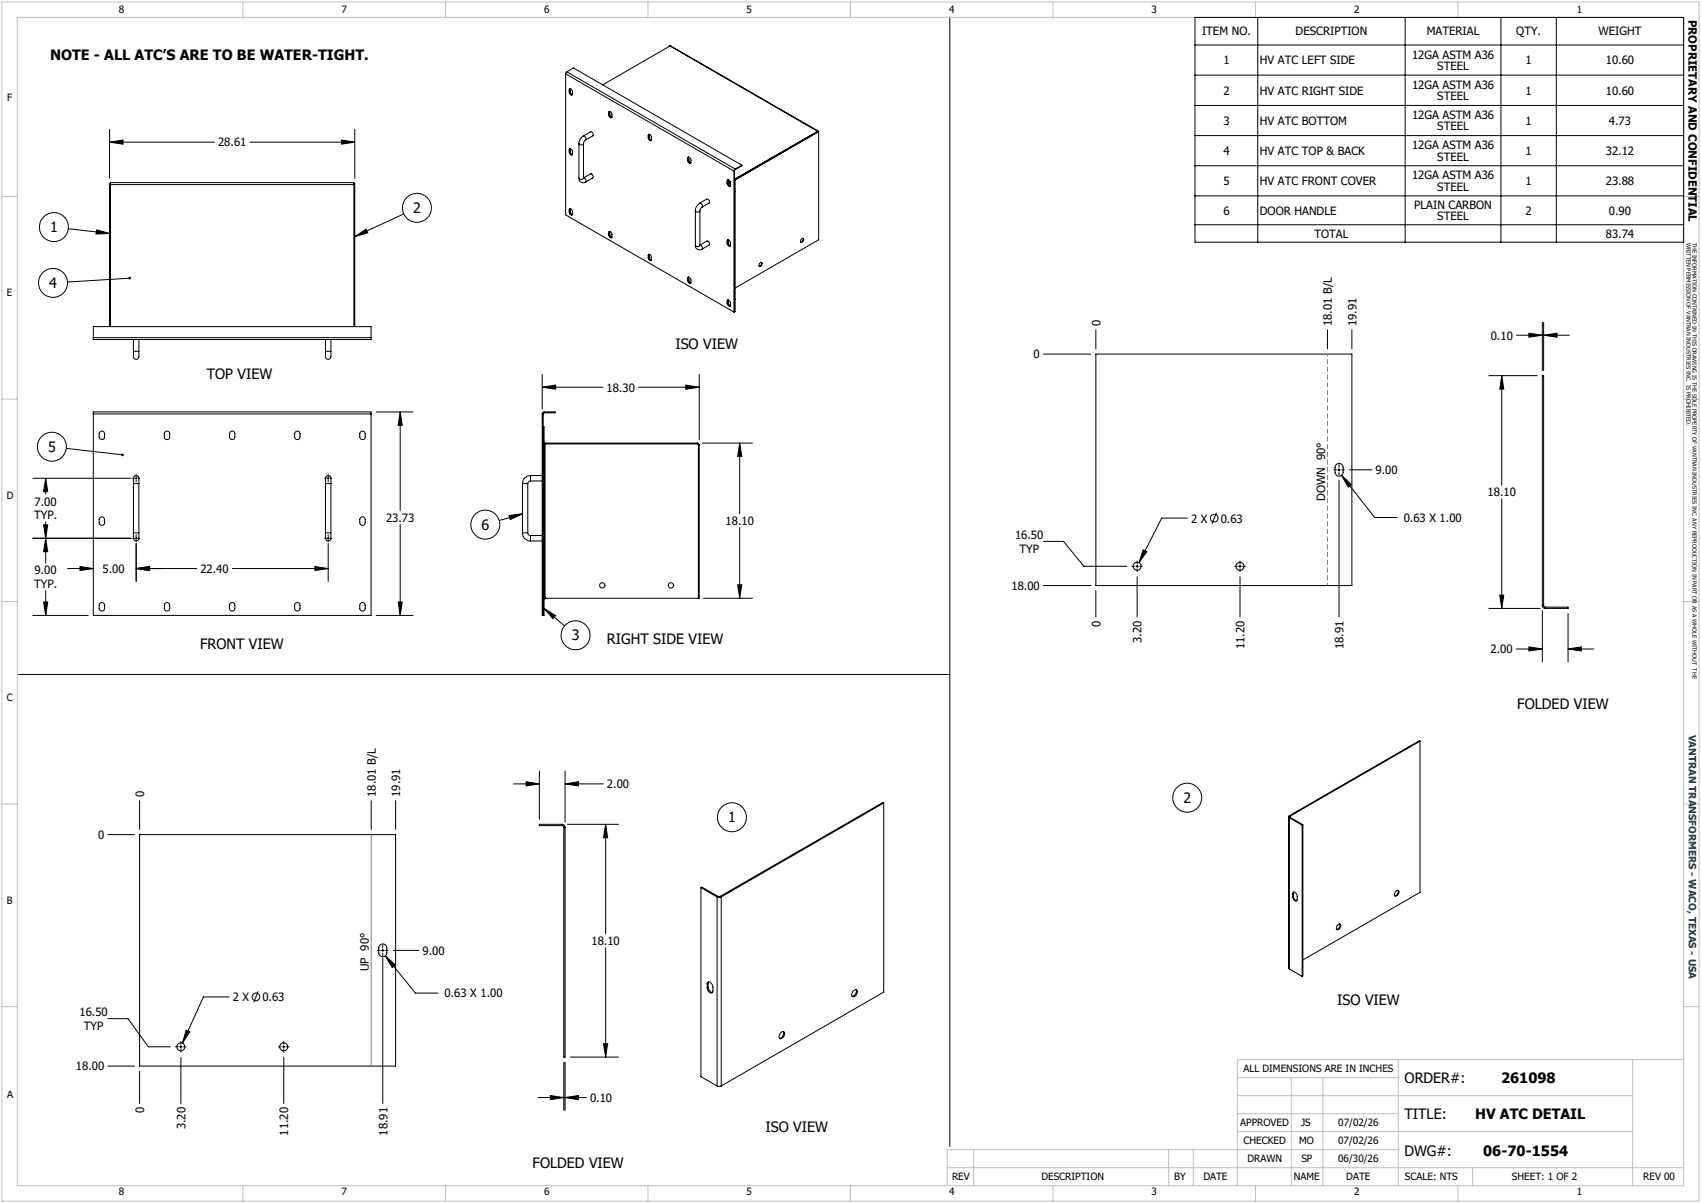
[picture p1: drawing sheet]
<svg xmlns="http://www.w3.org/2000/svg" width="420mm" height="297mm" viewBox="0 0 420 297" stroke-linecap="round" stroke-linejoin="round" font-family="sans-serif">
<g fill="none" stroke="#000" stroke-width=".25">
<path d="M139.7 18.2l41.5 24M139.7 18.2v34.9l41.5 23.9M139.9 17.7l-.2 .5M139.9 17.7l41.6 24M139.9 17.7l1.7-.9 41.6 24M165.4 11.4l36.7 21M165.4 11.4l-16.6 9.6M165.4 11.4l36.5 21M165.5 11.4h.1M234.5 4.2v278.8M295.1 4.3h120.6v55.5h-120.6zM295.1 11.1h120.6"/>
<path d="M295.1 18.6h120.6M310.6 4.3v55.5M347 4.3v55.5M370.6 4.3v55.5M384.3 4.3v55.5M27.1 35.1l3.3-.5v1zM27.1 31.9v12.1M27.1 35.1h25.9M61.7 35.1h25.9M84.3 34.6l3.3 .5-3.3 .5zM87.6 31.9v12.1M140.5 37a.36 .36 0 0 1 .5-.3 .36 .36 0 0 1 .3 .4l.1 .9a.41 .41 0 0 1-.5 .3 .41 .41 0 0 1-.3-.5l-.1-.3"/>
<path d="M140.5 22.2a.36 .36 0 0 1 .5-.3 .36 .36 0 0 1 .3 .4l.1 .9a.41 .41 0 0 1-.5 .2 .41 .41 0 0 1-.3-.4l-.1-.2M140.5 22.2v.6M140.5 37v.5M140.7 22.6l.2 .6 .4 .2M140.7 36.9l.1 .9 .5 .4M140.7 22.1l-.2 .1M140.7 22.6l-.2 .2M140.7 22.1v.5M140.7 36.9l-.2 .1M140.7 21.9v.2M140.7 36.7v.2M140.8 21.9v.1"/>
<path d="M140.8 22.6l.2 .5 .3 .2M140.8 36.7v.1M140.8 37.4l.2 .6 .3 .1M140.8 37.4l-.3 .1M140.8 22l-.1 .1M140.8 22.6h-.1M140.8 22v.6M140.8 36.8v.6M140.8 36.8l-.1 .1M142.9 35.5a.63 .63 0 0 0 .6 .3 .63 .63 0 0 0 .6-.3M142.9 35.5v8.5M144 33.6l-.8 .9-.3 1"/>
<path d="M144 33.6l1.8-1 .6 .3v.6l-1.8 1.1M144 33.6l.6 .3v.7M144.1 35.5v8.5M144.6 34.6l-.3 .3-.2 .6M150.3 27.8a.41 .41 0 0 1 .5-.2 .41 .41 0 0 1 .3 .4v.8a.36 .36 0 0 1-.4 .3 .36 .36 0 0 1-.3-.4l-.1-.3M150.3 27.8v.6M150.5 27.5v1l.5 .5M150.6 27.5v.2M150.6 28.2l.2 .5 .3 .3M150.6 27.7l-.3 .1M150.6 28.2l-.3 .2M150.6 27.7v.5"/>
<path d="M160.1 33.4a.39 .39 0 0 1 .5-.2 .39 .39 0 0 1 .2 .5v.8a.39 .39 0 0 1-.5 .2 .39 .39 0 0 1-.2-.5v-.2M160.1 33.4v.6M160.2 33.9l.2 .6 .4 .2M160.2 33.4h-.1M160.2 33.9l-.1 .1M160.2 33.4v.5M160.2 33.2v.2M160.3 33.8l.2 .6 .3 .2M160.3 33.3l-.1 .1M160.3 33.8l-.1 .1M160.3 33.3v.5M160.3 33.2v.1"/>
<path d="M169.8 39a.41 .41 0 0 1 .5-.2 .41 .41 0 0 1 .3 .5v.8a.4 .4 0 0 1-.5 .2 .4 .4 0 0 1-.3-.4v-.3M169.8 39v.6M169.9 39l.1 .9 .5 .4M169.9 39h-.1M170 38.8l-.1 .2M170.1 39.5l.1 .4 .4 .3M170.1 39.5l-.3 .1M170.1 38.9l-.2 .1M170.1 38.8v.7M201.9 32.4l.2 .1M201.9 32.4l-20.5 11.8 .1 .1M201.9 32.4v.2"/>
<path d="M202.1 32.5l-20.6 11.8M202.1 32.5l-20.6 11.9M202.1 32.5v26.7l-20.6 11.9M295.1 26h120.6M295.1 33.5h120.6M16.9 56.5l10.2 1.1M23.8 56.8l3.3 .8-3.4 .2zM27.3 45.6v-.5h60.1v.5M27.3 45.6h60.1M27.3 45.6v35M27.3 45.3h-.2v35.3M87.4 45.6v35"/>
<path d="M87.4 45.3h.2v35.3M87.6 58.4l2.8-1.8 .4 .9zM99.7 52.8l-12.1 5.6M140.5 51.8a.36 .36 0 0 1 .5-.3 .36 .36 0 0 1 .3 .4l.1 .9a.41 .41 0 0 1-.5 .3 .41 .41 0 0 1-.3-.5l-.1-.3M140.5 51.8v.5M140.7 51.7l.1 .9 .5 .4M140.7 51.7l-.2 .1M140.7 51.5v.2M140.8 52.2l.2 .6 .3 .1M140.8 52.2l-.3 .1M140.8 51.5v.7M140.8 51.6l-.1 .1"/>
<path d="M142.9 44a1.07 1.07 0 0 0 .6 1 1.07 1.07 0 0 0 1.1-.1M142.9 44l.5 .3 .5-.1 .2-.2M144.1 44v.1M144.1 43.9l1.8-1 .6 .6-.1 .4-1.8 1 .1-.3-.1-.4zM150.3 57.4a.38 .38 0 0 1 .4-.3 .38 .38 0 0 1 .3 .5l.1 .9a.36 .36 0 0 1-.4 .3 .36 .36 0 0 1-.3-.5l-.1-.3M150.3 57.4v.6M150.5 57.1v1l.5 .6M150.6 57.1v.2M150.6 57.9l.2 .5 .3 .2M150.6 57.3l-.3 .1M150.6 57.9l-.3 .1M150.6 57.3v.6"/>
<path d="M171.7 52.1l.4 .3 .6-.1 .1-.2M171.7 52.1v8.5M172.8 50.2l-.8 .7-.3 1.2M172.8 50.2l1.7-1.1a.65 .65 0 0 1 .6 1l-1.8 1M172.8 50.2a.65 .65 0 0 1 .5 .9M172.8 52.1v8.5M173.3 51.1l-.3 .4-.2 .6M179.5 59.5a.41 .41 0 0 1 .5-.3 .41 .41 0 0 1 .3 .6v.7a.39 .39 0 0 1-.4 .3 .39 .39 0 0 1-.3-.5l-.1-.2M179.5 44.7a.37 .37 0 0 1 .4-.3 .37 .37 0 0 1 .4 .4v.4M179.5 44.7v.6M179.5 59.5v.6M179.7 45.2l.2 .5 .4 .2"/>
<path d="M179.7 60l.2 .5 .4 .2M179.7 44.6l-.2 .1M179.7 45.2l-.2 .1M179.7 44.6v.6M179.7 59.4v.6M179.7 59.4l-.2 .1M179.7 60l-.2 .1M179.7 44.4v.2M179.7 59.2v.2M179.8 45.1l.2 .4 .3 .3M179.8 59.9l.2 .5 .3 .2M179.8 44.6h-.1"/>
<path d="M179.8 45.1l-.1 .1M179.8 44.6v.5M179.8 59.4v.5M179.8 59.4h-.1M179.8 59.9l-.1 .1M179.8 44.4v.2M179.8 59.2v.2M180.3 44.9l-.5 .2M180.3 45.2v.5a.36 .36 0 0 1-.4 .3 .36 .36 0 0 1-.3-.4l-.1-.3M180.3 45l-.5 .3M180.3 45.1l-.4 .3M181.2 42.2v34.8"/>
<path d="M181.4 42.2h-.2M181.4 42.2v34.8M181.5 44.3v32.6l-.3 .1M181.5 44.3l-.1 .1M181.5 47.3h-.1M181.5 41.7l-.3 .5M181.5 41.9l-.1 .3M181.5 41.7v.2M183.2 40.8l-1.7 .9M183.2 40.8v.2l-1.7 .9M197.8 59.1l.2-.2a.34 .34 0 0 1 .5 .2 .34 .34 0 0 1-.2 .4l-.1 .2a.34 .34 0 0 1-.6 0 .34 .34 0 0 1 .2-.5zM198.3 58.8v.5l-.6 .5"/>
<path d="M295.1 40.9h120.6M295.1 48.4h120.6M295.1 55.5h120.6M32 68.7l-15.3 .9M160.1 63.1a.39 .39 0 0 1 .5-.3 .39 .39 0 0 1 .2 .5v.8a.39 .39 0 0 1-.5 .2 .39 .39 0 0 1-.2-.5v-.2M160.1 63.1v.5M160.2 63.5l.2 .6 .4 .2M160.2 63v.5M160.2 63l-.1 .1M160.2 63.5l-.1 .1M160.2 62.8v.2M160.3 63.5l.2 .5 .3 .2"/>
<path d="M160.3 62.9v.6M160.3 62.9l-.1 .1M160.3 63.5h-.1M160.3 62.8v.1M169.8 68.7a.41 .41 0 0 1 .5-.2 .41 .41 0 0 1 .3 .4v.8a.41 .41 0 0 1-.5 .3 .41 .41 0 0 1-.3-.5v-.3M169.8 68.7v.5M169.9 68.6l.1 .9 .5 .4M169.9 68.6l-.1 .1M170 68.4l-.1 .2M170.1 68.4v.1M170.1 69.1l.5 .7M170.1 69.1l-.3 .1"/>
<path d="M170.1 68.5v.6M170.1 68.5l-.2 .1M171.7 60.6a1.02 1.02 0 0 0 .5 1 1.02 1.02 0 0 0 1.1-.1M171.7 60.6l.4 .3h.5l.2-.3M172.8 60.6v.1M172.8 60.5l1.7-1h.3l.3 .4 .1 .6-1.9 1M172.8 60.5l.6 .4 .1 .4-.2 .2M179.5 74.3a.41 .41 0 0 1 .5-.2 .41 .41 0 0 1 .3 .5v.7a.39 .39 0 0 1-.4 .3 .39 .39 0 0 1-.3-.5l-.1-.2M179.5 74.3v.6M179.7 74.8l.2 .5 .4 .3M179.7 74.3v.5M179.7 74.3h-.2"/>
<path d="M179.7 74.8l-.2 .1M179.7 74v.3M179.8 74.7l.2 .5 .3 .3M179.8 74.2v.5M179.8 74.2l-.1 .1M179.8 74.7l-.1 .1M179.8 74v.2M181.5 73.9l-.1 .1M187.5 65l.2-.1a.34 .34 0 0 1 .5 .1 .34 .34 0 0 1-.2 .5l-.1 .1a.34 .34 0 0 1-.6 0 .34 .34 0 0 1 .2-.5zM188 64.8l-.1 .6-.5 .3M380.8 79.6v11.9M381.1 79.6v11.9"/>
<path d="M23 83.4v.4h68.6v-.4M23 83.4v-2.8h68.6v2.8M23 83.4h68.6M32.9 86.7a1.64 1.64 0 0 0 .6 2 .98 .98 0 0 0 .8-1.4v-.6M32.9 86.7h1.4M32.9 83.8v2.9M34.3 83.8v2.9M80.4 86.7a1.64 1.64 0 0 0 .6 2 .98 .98 0 0 0 .7-1.4v-.6M80.4 86.7h1.3M80.4 83.8v2.9M81.7 83.8v2.9M133.9 95.6l3.3-.5v1z"/>
<path d="M133.9 92.4v8.5M133.9 95.6h15M157.7 95.6h14.9M169.3 95.1l3.3 .5-3.3 .5zM172.6 92.4v16.2M257.6 87.4h11.7M270.6 87.4h63.2v57.2h-63.2zM270.6 81.4v4.7M327.8 81.4v4.7M333.8 81.4v4.7M367.6 92.7h12M370.8 92.7l.5 3.4h-1z"/>
<path d="M370.8 92.7v27.1M374.4 82.8h6.4M377.5 82.3l3.3 .5-3.3 .5zM381.1 82.8l3.4-.5v1zM381.1 82.8h6.4M8.1 118.1h24.2M11.3 118.1l.5 3.3h-1zM11.3 118.1v4M16.4 110.7l13.8 1.6M23 102.2v-.5h68.6v.5M23 102.2v49.7h68.6v-49.7M23 102.2h68.6"/>
<path d="M24.7 106.7a.65 .65 0 0 1 .7-.2 .65 .65 0 0 1 .4 .6v.8a.67 .67 0 0 1-.6 .6 .67 .67 0 0 1-.7-.6zM32.7 118.1h.5M32.9 119.4a1.64 1.64 0 0 1 .6-2 .98 .98 0 0 1 .8 1.4v.6M32.9 119.4h1.4M32.9 119.4v12.1M33.4 118.1h.4M33.6 117.2v.4M33.6 117.9v.4M33.6 118.5v.5M34 118.1h.5M34.3 119.4v12.1M40.7 106.7a.65 .65 0 0 1 .8-.2 .65 .65 0 0 1 .4 .6v.8a.67 .67 0 0 1-.7 .6 .67 .67 0 0 1-.6-.6z"/>
<path d="M56.8 106.7a.65 .65 0 0 1 .8-.2 .65 .65 0 0 1 .4 .6v.8a.67 .67 0 0 1-.7 .6 .67 .67 0 0 1-.6-.6zM72.9 106.7a.65 .65 0 0 1 .8-.2 .65 .65 0 0 1 .4 .6v.8a.67 .67 0 0 1-.7 .6 .67 .67 0 0 1-.7-.6zM80.2 118.1h.4M80.4 119.4a1.64 1.64 0 0 1 .6-2 .98 .98 0 0 1 .7 1.4v.6M80.4 119.4h1.3M80.4 119.4v12.1M80.8 118.1h.4M81 117.2v.4M81 117.9v.4M81 118.5v.5M81.5 118.1h.4M81.7 119.4v12.1"/>
<path d="M89.1 106.6a.66 .66 0 0 1 .7-.1 .66 .66 0 0 1 .4 .6v.8a.67 .67 0 0 1-.7 .6 .67 .67 0 0 1-.7-.6v-.8zM92.9 101.7h9.1M98.8 101.7l.5 3.3h-1zM98.8 101.7v24.3M129 119.4h1.3M129 119.4v12.1M130.3 119.4v12.1M131 118.7a.66 .66 0 0 0-.7 .7M131 117.4a1.99 1.99 0 0 0-2 2M131 117.4v1.3M131 118.7h2.9M131 117.4h2.9"/>
<path d="M133.9 102.2h.2M133.9 102.2v49.7h.4v-46.5h-.2M134.1 109.6h.5M134.1 102.2v49.7M134.3 109.5l.3 .1M134.3 109.1l.3 .3M134.4 101.7l-.4 .1-.1 .4M134.4 101.9l-.3 .3M134.4 101.7h2.7v.2h-2.7M134.4 101.7v.2M134.6 109.6h37.8v38.1M134.6 109.4v38.3"/>
<path d="M134.6 109.4h37.6M172.2 109.4l.2 .1 .2 .4M172.2 109.4v.2M172.4 109.9h.2M172.6 109.9v37.8h-38M173.4 109.4h12.4M182.6 109.4l.6 3.3h-1.1zM182.6 109.4v17.5M329.3 116h.7M330 114.6a1.01 1.01 0 0 1 1.1-.1 1.01 1.01 0 0 1 .5 .9v1.2a1.01 1.01 0 0 1-1 1 1.01 1.01 0 0 1-1-1l.1-1.4zM330.3 116h.6M330.6 114.7v.7"/>
<path d="M330.6 115.7v.6M330.6 116.6v.7M330.6 118.6v33.7M331.3 117.4l2.4 2.3-.8 .6zM331.3 117.4l8.1 10.4h5.6M331.3 116h.7M333.2 116h5.5M8.1 132.9h24.2M10.8 129.6h1l-.5 3.3zM11.3 132.9l.5 3.3h-1zM11.3 128.9v10.1M19.8 139.9l3.2 .5-3.2 .5z"/>
<path d="M24.7 127.8a.65 .65 0 0 1 .7-.2 .65 .65 0 0 1 .4 .7v.7a.67 .67 0 0 1-.6 .7 .67 .67 0 0 1-.7-.7zM32.7 132.9h.5M32.9 131.5a1.86 1.86 0 0 0 .5 2 .95 .95 0 0 0 .9-1.4v-.6M32.9 131.5h1.4M33.4 132.9h.4M33.6 132v.5M33.6 132.7v.4M33.6 133.3v.5M33.6 134.2v9.3M34 132.9h.5M77.8 139.9l3.2 .5-3.2 .5zM80.2 132.9h.4"/>
<path d="M80.4 131.5a1.86 1.86 0 0 0 .4 2 .95 .95 0 0 0 .9-1.4v-.6M80.4 131.5h1.3M80.8 132.9h.4M81 132v.5M81 132.7v.4M81 133.3v.5M81 134.2v9.3M81.5 132.9h.4M89 127.8a.65 .65 0 0 1 .7-.2 .65 .65 0 0 1 .5 .7v.7a.67 .67 0 0 1-.7 .7 .67 .67 0 0 1-.7-.7zM98.8 129.4v22.5M125.7 127.3l3.3-.4-3 1.4zM129 131.5a1.99 1.99 0 0 0 2 2.1"/>
<path d="M129 131.5h1.3M129 126.9l-5.7 1.6M130.3 131.5a.66 .66 0 0 0 .7 .7M131 132.2v1.4M131 132.2h2.9M131 133.6h2.9M182.6 130.2v17.5M257.6 133.7h5l5 6.1h10.6M279.5 139.8h.6M280.5 139.8h.6M280.8 138.5v.7M280.8 139.5v.6"/>
<path d="M281.4 139.8h.7M282.3 135.7l.9 .5-2 2.7zM293.2 127.9h-6.4l-5.6 11M300.4 126.6l-1.1 2.7M304.9 139.8h.6M305.9 139.8h.6M306.2 138.5v.7M306.2 139.5v.6M306.8 139.8h.7M370.8 123.2v27M8.1 151.9h13.7M10.8 148.6h1l-.5 3.3z"/>
<path d="M11.3 145.8v6.1M16.7 140.4h6.3M24.7 149a.65 .65 0 0 1 .7-.2 .65 .65 0 0 1 .4 .6v.8a.67 .67 0 0 1-.6 .7 .67 .67 0 0 1-.7-.7zM33.6 140.4l3.3-.5v1zM33.6 140.4h15M40.7 149a.65 .65 0 0 1 .8-.2 .65 .65 0 0 1 .4 .6v.8a.67 .67 0 0 1-.7 .7 .67 .67 0 0 1-.6-.7zM56.8 149a.65 .65 0 0 1 .8-.2 .65 .65 0 0 1 .4 .6v.8a.67 .67 0 0 1-.7 .7 .67 .67 0 0 1-.6-.7zM57.4 140.4h23.6M72.9 149a.65 .65 0 0 1 .8-.2 .65 .65 0 0 1 .4 .6v.8a.67 .67 0 0 1-.7 .7 .67 .67 0 0 1-.7-.7zM89 149a.65 .65 0 0 1 .7-.2 .65 .65 0 0 1 .5 .6v.8a.67 .67 0 0 1-.7 .7 .67 .67 0 0 1-.7-.7zM92.9 151.9h9.1M98.3 148.6h1l-.5 3.3z"/>
<path d="M134.1 147.7h.5M134.3 150.2l2.9 1.8-.7 .7zM134.3 150.2l5.1 4.3M134.6 147.7l-.3 .3M173.7 147.7h12.1M182.1 144.4h1.1l-.6 3.3zM257.6 144.6h11.7M270.6 145.8v6.5M280.8 140.4v.7M280.8 142.4v9.9M306.2 140.4v.7M306.2 142.4v9.9"/>
<path d="M367.6 150.2h12.7M370.3 146.9h1l-.5 3.3zM377.5 159.7l3.3 .5-3.3 .5zM380.8 149.5a.72 .72 0 0 0 .7 .7M380.8 149.5v-56.8h.3v56.8M380.8 149.5h.3M380.8 150.8v12.6M381.1 149.5l.1 .3 .3 .1M381.5 149.9v.3M381.5 149.9h5.7v.3h-5.7M387.2 151.5v11.9M4.6 166.5h229.9"/>
<path d="M374.4 160.2h6.4M387.2 160.2l3.3-.5v1zM387.2 160.2h6.3M34.5 197.7v7.1M91.7 197.7v7.1M97.7 197.7v7.1M126.8 193.5h6.4M129.9 193l3.3 .5-3.3 .5zM133.2 190.4v11.8M139.5 193.5l3.3-.5v1zM139.5 190.4v12.6M139.5 193.5h9.5"/>
<path d="M218.2 198.3l-40.1 23.1M218.2 198.3v46.6l-40.1 23.2M218.2 198.3l-.3-.1-40.1 23.1M350.6 183l-32.1 18.5M350.6 183v37.3l-28.9 16.7M350.6 183l-.2-.1-32.1 18.5M26.6 206.1h6.6M34.5 206.1h63.2v57.1h-63.2zM138.8 203.5a.72 .72 0 0 1 .7 .8M138.8 203.8l.4 .5M138.8 203.5v.3M138.8 203.5h-5.6v.3h5.6"/>
<path d="M139.2 204.3v56.7h.3v-56.7M139.2 204.3h.3M140.1 203.5h12.6M149.5 203.5l.5 3.3h-1zM149.5 203.5v27M173.1 219.1v46.7l4 2.3M173.1 219.1l4 2.3M173.1 219.1l.2-.1 4 2.3M318.2 201.6v37.4l.1 .2M318.3 201.4l-.1 .2 .1 .3M318.3 201.9l3.2 1.8M318.3 201.9v37.3"/>
<path d="M318.3 201.4l.2 .1M318.5 201.5v.3M318.5 201.8l3.2 1.8M318.5 201.8l-.2 .1M321.5 203.7v37.3M321.7 203.6l-.2 .1M321.7 203.6v37.3l-.2 .1M345.2 219.8v.4a.98 .98 0 0 1-.8 1M93.2 234.6h.7M93.7 233.4a.98 .98 0 0 1 1.1-.3 .98 .98 0 0 1 .7 .9v1.2a.99 .99 0 0 1-1 1 .99 .99 0 0 1-1-1v-1.2zM94.2 234.6h.6M94.5 233.3v.7"/>
<path d="M94.5 234.3v.6M94.5 235.3v.6M94.5 236.5v35.9M95.1 236l2.5 2.2-.8 .7zM95.1 236l7.5 9.2h5.6M95.1 234.6h.7M97.1 234.6h6.3M149.5 234v27M177.1 221.4h1M177.1 221.4v46.7M177.3 221.3h.5M177.3 221.3l-.2 .1"/>
<path d="M177.8 221.3l.3 .1M178.1 221.4v46.7M318.3 239.2l3.2 1.8M319.2 220.6a.46 .46 0 0 1 .4-.4 .46 .46 0 0 1 .5 .5l.2 .4v1a.46 .46 0 0 1-.5 .4 .46 .46 0 0 1-.4-.5l-.2-.6M319.2 220.6v.8M319.4 221.3l.3 .8 .5 .3M319.4 220.5l-.2 .1M319.4 221.3l-.2 .1M319.4 220.5v.8M319.4 220.2v.3M330.3 228.3a.45 .45 0 0 1 .7-.1 .45 .45 0 0 1-.1 .7 .51 .51 0 0 1-.3 .6 .51 .51 0 0 1-.6-.3zM330.8 228.1l-.1 .8-.7 .5"/>
<path d="M344.6 220.2a.49 .49 0 0 1 .7-.3 .49 .49 0 0 1 0 .8 .57 .57 0 0 1-.3 .5 .57 .57 0 0 1-.7-.2zM26.6 251.5h5l5 6.9h5.5M43.3 258.4h.7M44.3 258.4h.7M44.7 257.1v.7M44.7 258.1v.7M44.7 259.1v.6M45.3 258.4h.7M46 254.3l.9 .4-1.9 2.8zM56.6 246.1h-6.4l-5.2 11.4M63.7 244.8l-1 2.7M68.7 258.4h.7"/>
<path d="M69.7 258.4h.7M70.1 257.1v.7M70.1 258.1v.7M70.1 259.1v.6M70.7 258.4h.7M149 257.7h1l-.5 3.3zM174.6 242.9a.57 .57 0 0 1 .6-.5 .57 .57 0 0 1 .6 .5l.2 .8v.9a.58 .58 0 0 1-.5 .6 .58 .58 0 0 1-.6-.6l-.3-.8M174.6 242.9v.9M174.8 243.7a1.37 1.37 0 0 0 1.1 1.3M174.8 242.7l-.2 .2M174.8 243.7l-.2 .1M174.8 242.7v1"/>
<path d="M174.9 242.4l-.1 .3M192.7 255.1a.6 .6 0 0 1 .9-.4 .6 .6 0 0 1 0 1 .68 .68 0 0 1-.5 .7 .68 .68 0 0 1-.8-.3zM193.4 254.7a1.24 1.24 0 0 1-1 1.6M210.6 244.8a.61 .61 0 0 1 .9-.4 .61 .61 0 0 1 .1 1 .68 .68 0 0 1-.6 .6 .68 .68 0 0 1-.7-.3zM211.4 244.3a1.34 1.34 0 0 1-1 1.7M26.6 263.2h6.6M34.5 264.5v7.9M44.7 261v11.4M70.1 261v11.4M132.9 271h6.3M135.9 270.5l3.3 .5-3.3 .5zM139.2 262.3v11.8"/>
<path d="M139.5 271l3.3-.5v1zM139.5 262.3v11.8M139.5 271h5.3M140.8 261h11.9M177.1 268.1h1"/>
<circle cx="13.3" cy="56.1" r="3.6"/>
<circle cx="102.9" cy="51.3" r="3.6"/>
<circle cx="13.1" cy="69.9" r="3.6"/>
<circle cx="12.8" cy="110.3" r="3.6"/>
<circle cx="119.8" cy="129.5" r="3.6"/>
<circle cx="280.8" cy="139.8" r=".99"/>
<circle cx="299.8" cy="127.9" r=".96"/>
<circle cx="306.2" cy="139.8" r=".99"/>
<circle cx="142.1" cy="156.8" r="3.6"/>
<circle cx="148.7" cy="144.5" r=".65"/>
<circle cx="165.6" cy="144.5" r=".65"/>
<circle cx="293.1" cy="196.9" r="3.6"/>
<circle cx="180.7" cy="201.8" r="3.6"/>
<circle cx="44.7" cy="258.4" r=".99"/>
<circle cx="63.2" cy="246.1" r=".95"/>
<circle cx="70.1" cy="258.4" r=".99"/>
</g>
<g fill="none" stroke="#c0c0c0" stroke-width=".25">
<path d="M.5 .5h419v296h-419zM4.3 4.3h411.4v288.4h-411.4zM60 .5v3.8M110 .5v3.8M160 .5v3.8M210 .5v3.8M260 .5v3.8M310 .5v3.8M360 .5v3.8M.5 48.5h3.8M415.7 48.5h3.8M.5 98.5h3.8"/>
<path d="M415.7 98.5h3.8M.5 148.5h3.8M415.7 148.5h3.8M.5 198.5h3.8M415.7 198.5h3.8M.5 248.5h3.8M415.7 248.5h3.8M305.5 270.5h97.6M305.5 279.4h97.6M305.5 275h39.8M305.5 266.1h39.8M318.8 266.1v26.6"/>
<path d="M326.6 266.1v26.6M345.3 261.6v31.1M403.1 261.6v31.1M415.7 261.6h-110.2v31.1M60 292.7v3.8M110 292.7v3.8M160 292.7v3.8M210 292.7v3.8M233.9 288.3h181.8M240.4 283.8v8.9M260 292.7v3.8M288.5 283.8v8.9"/>
<path d="M294.6 283.8v8.9M310 292.7v3.8M345.3 283.8h-111.4v8.9M360 292.7v3.8M363.6 288.3v4.4"/>
</g>
<g fill="#000">
<path d="M27.1 35.1l3.3-.5v1zM84.3 34.6l3.3 .5-3.3 .5zM23.8 56.8l3.3 .8-3.4 .2zM87.6 58.4l2.8-1.8 .4 .9zM31.8 68.4l.3-.1 .2 .3-.3 .1 .3-.1a.34 .34 0 0 1-.4 .4 .34 .34 0 0 1-.1-.6zM133.9 95.6l3.3-.5v1zM169.3 95.1l3.3 .5-3.3 .5zM370.8 92.7l.5 3.4h-1zM377.5 82.3l3.3 .5-3.3 .5zM381.1 82.8l3.4-.5v1zM11.3 118.1l.5 3.3h-1zM30.1 112h.3l.2 .3h-.4h.4a.34 .34 0 0 1-.5 .3 .34 .34 0 0 1 0-.6z"/>
<path d="M98.8 101.7l.5 3.3h-1zM182.6 109.4l.6 3.3h-1.1zM331.3 117.4l2.4 2.3-.8 .6zM11.3 132.9l.5 3.3h-1zM10.8 129.6h1l-.5 3.3zM125.7 127.3l3.3-.4-3 1.4zM282.3 135.7l.9 .5-2 2.7zM10.8 148.6h1l-.5 3.3zM19.8 139.9l3.2 .5-3.2 .5zM33.6 140.4l3.3-.5v1zM77.8 139.9l3.2 .5-3.2 .5zM98.3 148.6h1l-.5 3.3z"/>
<path d="M134.3 150.2l2.9 1.8-.7 .7zM182.1 144.4h1.1l-.6 3.3zM370.3 146.9h1l-.5 3.3zM377.5 159.7l3.3 .5-3.3 .5zM387.2 160.2l3.3-.5v1zM129.9 193l3.3 .5-3.3 .5zM139.5 193.5l3.3-.5v1zM149.5 203.5l.5 3.3h-1zM95.1 236l2.5 2.2-.8 .7zM46 254.3l.9 .4-1.9 2.8zM135.9 270.5l3.3 .5-3.3 .5zM139.5 271l3.3-.5v1z"/>
<path d="M149 257.7h1l-.5 3.3z"/>
</g>
<path d="M91.7 206.1v57.1" fill="none" stroke="#808080" stroke-width=".25"/>
<path d="M327.8 87.4v57.1" fill="none" stroke="#808080" stroke-width=".25" stroke-dasharray="1.3 .6" stroke-dashoffset=".6" stroke-linecap="butt"/>
<g font-size="3.5">
<text x="12.4" y="14.7">NOTE - ALL ATC’S ARE TO BE WATER-TIGHT.</text>
<text x="102" y="52.6">2</text>
<text x="12.4" y="57.4">1</text>
<text x="12.2" y="71.1">4</text>
<text x="166.8" y="86.2">ISO VIEW</text>
<text x="51.1" y="93.7">TOP VIEW</text>
<text x="11.9" y="111.6">5</text>
<text x="118.9" y="130.8">6</text>
<text x="49.4" y="160.3">FRONT VIEW</text>
<text x="141.2" y="158.1">3</text>
<text x="149.9" y="159">RIGHT SIDE VIEW</text>
<text x="374.6" y="175.1">FOLDED VIEW</text>
<text x="179.8" y="203">1</text>
<text x="292.2" y="198.2">2</text>
<text x="330.2" y="248.2">ISO VIEW</text>
<text x="346.8" y="267.4">ORDER#:</text>
<text x="370.7" y="267.4">261098</text>
<text x="189" y="279.4">ISO VIEW</text>
<text x="346.8" y="276.2">TITLE:</text>
<text x="364.2" y="276.2">HV ATC DETAIL</text>
<text x="346.8" y="285.4">DWG#:</text>
<text x="366.2" y="285.4">06-70-1554</text>
<text x="131.5" y="288.4">FOLDED VIEW</text>
</g>
<g font-size="2.8">
<text x="416.9" y="4.9" transform="rotate(90 416.9 4.9)">PROPRIETARY AND CONFIDENTIAL</text>
<text x="296.8" y="8.8">ITEM NO.</text>
<text x="319.9" y="8.8">DESCRIPTION</text>
<text x="352.3" y="8.8">MATERIAL</text>
<text x="374.4" y="8.8">QTY.</text>
<text x="394.7" y="8.8">WEIGHT</text>
<text x="302.1" y="15.9">1</text>
<text x="311.1" y="15.9">HV ATC LEFT SIDE</text>
<text x="348.6" y="14.5">12GA ASTM A36</text>
<text x="354.9" y="17.3">STEEL</text>
<text x="376.7" y="15.9">1</text>
<text x="396.5" y="15.9">10.60</text>
<text x="302.1" y="23.3">2</text>
<text x="311.1" y="23.3">HV ATC RIGHT SIDE</text>
<text x="348.6" y="21.9">12GA ASTM A36</text>
<text x="376.7" y="23.3">1</text>
<text x="396.5" y="23.3">10.60</text>
<text x="348.6" y="29.4">12GA ASTM A36</text>
<text x="354.9" y="24.8">STEEL</text>
<text x="302.1" y="30.8">3</text>
<text x="311.1" y="30.8">HV ATC BOTTOM</text>
<text x="354.9" y="32.2">STEEL</text>
<text x="376.7" y="30.8">1</text>
<text x="397.3" y="30.8">4.73</text>
<text x="53.8" y="36.2">28.61</text>
<text x="302.1" y="38.2">4</text>
<text x="311.1" y="38.2">HV ATC TOP &amp; BACK</text>
<text x="348.6" y="36.8">12GA ASTM A36</text>
<text x="354.9" y="39.6">STEEL</text>
<text x="376.7" y="38.2">1</text>
<text x="396.5" y="38.2">32.12</text>
<text x="302.1" y="45.7">5</text>
<text x="311.1" y="45.7">HV ATC FRONT COVER</text>
<text x="348.6" y="44.3">12GA ASTM A36</text>
<text x="354.9" y="47.1">STEEL</text>
<text x="376.7" y="45.7">1</text>
<text x="396.5" y="45.7">23.88</text>
<text x="302.1" y="53">6</text>
<text x="311.1" y="53">DOOR HANDLE</text>
<text x="349.2" y="51.6">PLAIN CARBON</text>
<text x="376.7" y="53">2</text>
<text x="397.3" y="53">0.90</text>
<text x="324.6" y="58.7">TOTAL</text>
<text x="354.9" y="54.4">STEEL</text>
<text x="396.5" y="58.7">83.74</text>
<text x="271.7" y="80.5" transform="rotate(-90 271.7 80.5)">0</text>
<text x="328.9" y="80.5" transform="rotate(-90 328.9 80.5)">18.01 B/L</text>
<text x="334.9" y="80.5" transform="rotate(-90 334.9 80.5)">19.91</text>
<text x="368.1" y="83.8">0.10</text>
<text x="255.2" y="88.5">0</text>
<text x="149.8" y="96.7">18.30</text>
<text x="339.6" y="117.1">9.00</text>
<text x="8.6" y="124.8">7.00</text>
<text x="327.2" y="123.7" transform="rotate(-90 327.2 123.7)">DOWN 90°</text>
<text x="367.3" y="122.6">18.10</text>
<text x="8.4" y="128.2">TYP.</text>
<text x="95.3" y="128.8">23.73</text>
<text x="179.1" y="129.6">18.10</text>
<text x="294.1" y="129">2 X</text>
<text x="301.4" y="129">0.63</text>
<text x="346.6" y="128.9">0.63 X 1.00</text>
<text x="250.6" y="133">16.50</text>
<text x="251.7" y="136.5">TYP</text>
<text x="8.6" y="141.8">9.00</text>
<text x="25.3" y="141.5">5.00</text>
<text x="49.5" y="141.5">22.40</text>
<text x="8.4" y="145.2">TYP.</text>
<text x="249.7" y="145.6">18.00</text>
<text x="271.7" y="154.7" transform="rotate(-90 271.7 154.7)">0</text>
<text x="281.9" y="158.7" transform="rotate(-90 281.9 158.7)">3.20</text>
<text x="307.3" y="160.2" transform="rotate(-90 307.3 160.2)">11.20</text>
<text x="331.8" y="160.2" transform="rotate(-90 331.8 160.2)">18.91</text>
<text x="368" y="161.3">2.00</text>
<text x="35.6" y="196.8" transform="rotate(-90 35.6 196.8)">0</text>
<text x="92.8" y="196.8" transform="rotate(-90 92.8 196.8)">18.01 B/L</text>
<text x="98.8" y="196.8" transform="rotate(-90 98.8 196.8)">19.91</text>
<text x="149.9" y="194.6">2.00</text>
<text x="24.2" y="207.1">0</text>
<text x="146" y="233.3">18.10</text>
<text x="91" y="239.8" transform="rotate(-90 91 239.8)">UP 90°</text>
<text x="104.4" y="235.7">9.00</text>
<text x="19.6" y="250.9">16.50</text>
<text x="57.5" y="247.2">2 X</text>
<text x="64.8" y="247.2">0.63</text>
<text x="109.7" y="246.3">0.63 X 1.00</text>
<text x="20.7" y="254.3">TYP</text>
<text x="18.7" y="264.3">18.00</text>
<text x="35.6" y="274.9" transform="rotate(-90 35.6 274.9)">0</text>
<text x="145.7" y="272.1">0.10</text>
<text x="45.8" y="278.8" transform="rotate(-90 45.8 278.8)">3.20</text>
<text x="71.2" y="280.3" transform="rotate(-90 71.2 280.3)">11.20</text>
<text x="95.6" y="280.3" transform="rotate(-90 95.6 280.3)">18.91</text>
</g>
<g font-size="2.5">
<text x="29.3" y="3.1">8</text>
<text x="84.3" y="3.1">7</text>
<text x="134.3" y="3.1">6</text>
<text x="184.3" y="3.1">5</text>
<text x="234.3" y="3.1">4</text>
<text x="284.3" y="3.1">3</text>
<text x="334.3" y="3.1">2</text>
<text x="389.3" y="3.1">1</text>
<text x="1.8" y="25">F</text>
<text x="1.7" y="73.1">E</text>
<text x="1.7" y="123.1">D</text>
<text x="1.7" y="173.1">C</text>
<text x="1.7" y="223.1">B</text>
<text x="307" y="264.7">ALL DIMENSIONS ARE IN INCHES</text>
<text x="1.8" y="271.1">A</text>
<text x="306.2" y="278.1">APPROVED</text>
<text x="321.2" y="278">JS</text>
<text x="330.4" y="278">07/02/26</text>
<text x="307" y="282.5">CHECKED</text>
<text x="308" y="287">DRAWN</text>
<text x="320.8" y="282.5">MO</text>
<text x="321.3" y="287">SP</text>
<text x="330.4" y="282.4">07/02/26</text>
<text x="330.4" y="286.9">06/30/26</text>
<text x="235.1" y="291.3">REV</text>
<text x="257.1" y="291.3">DESCRIPTION</text>
<text x="289.9" y="291.3">BY</text>
<text x="297.1" y="291.3">DATE</text>
<text x="319.5" y="291.3">NAME</text>
<text x="332.4" y="291.2">DATE</text>
<text x="346.9" y="291.3">SCALE: NTS</text>
<text x="373.3" y="291.3">SHEET: 1 OF 2</text>
<text x="405.7" y="291.3">REV 00</text>
<text x="29.3" y="295.1">8</text>
<text x="84.3" y="295.1">7</text>
<text x="134.3" y="295.1">6</text>
<text x="184.3" y="295.1">5</text>
<text x="234.3" y="295.1">4</text>
<text x="284.3" y="295.1">3</text>
<text x="334.3" y="295.1">2</text>
<text x="389.3" y="295.1">1</text>
</g>
<text font-size="2.5" fill="#003082" x="417" y="181.4" transform="rotate(90 417 181.4)">VANTRAN TRANSFORMERS - WACO, TEXAS - USA</text>
<g font-size="1.4">
<text x="416.5" y="59.9" transform="rotate(90 416.5 59.9)">WRITTEN PERMISSION OF VANTRAN INDUSTRIES INC. IS PROHIBITED.</text>
<text x="417.9" y="59.9" transform="rotate(90 417.9 59.9)">THE INFORMATION CONTAINED IN THIS DRAWING IS THE SOLE PROPERTY OF VANTRAN INDUSTRIES INC. ANY REPRODUCTION IN PART OR AS A WHOLE WITHOUT THE</text>
</g>
</svg>
